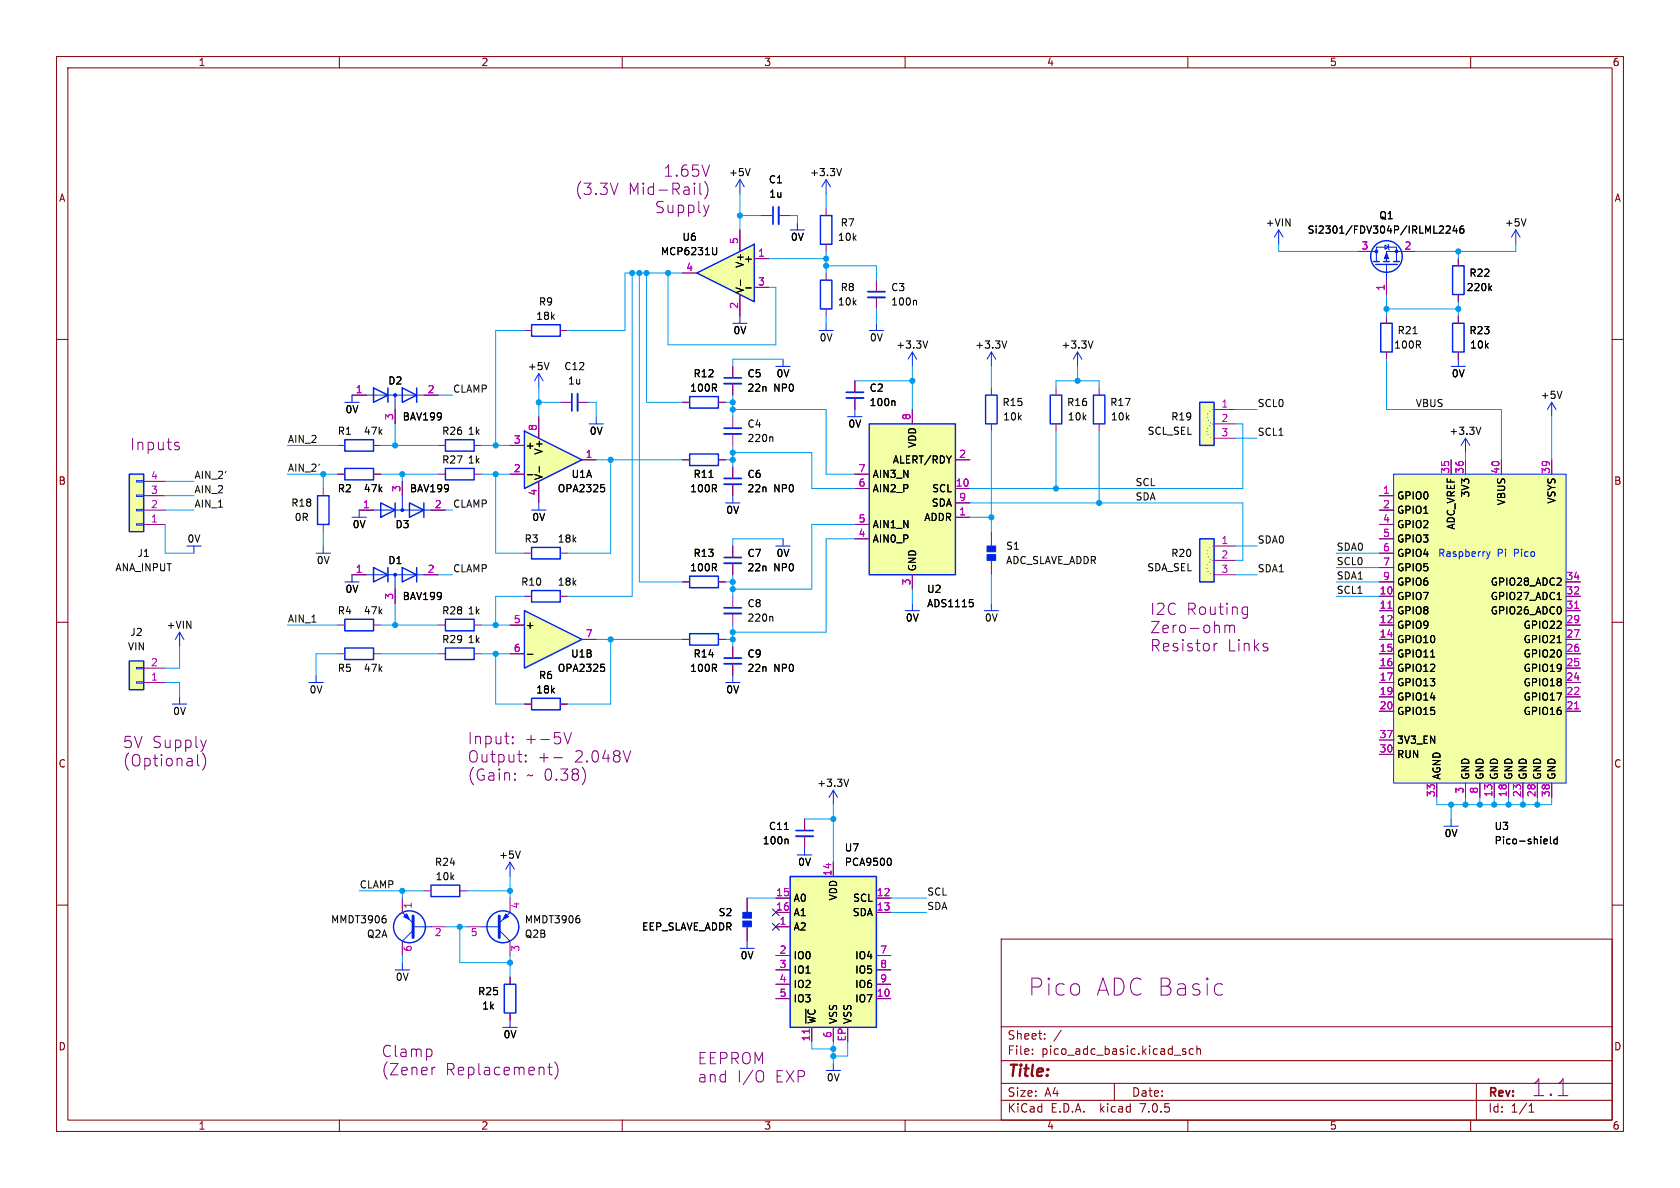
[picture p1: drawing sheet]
<svg xmlns="http://www.w3.org/2000/svg" width="297mm" height="210mm" viewBox="0 0 297 210" stroke-linecap="round" stroke-linejoin="round" font-family="sans-serif">
<g fill="none" stroke="#840000" stroke-width=".18">
<path d="M10 10h277v190h-277zM12 12h273v186h-273zM60 10v2M110 10v2M160 10v2M210 10v2M260 10v2M10 60h2M285 60h2M10 110h2M285 110h2M10 160h2"/>
<path d="M285 160h2M177 166h108v32h-108zM60 198v2M110 198v2M160 198v2M177 194.5h108M177 191.5h108M177 187.5h108M177 181.5h108M182.5 186.3v.1M182.5 185.5v.1M184.7 183.6v.1"/>
<path d="M184.7 182.8v.1M187.6 182.1l-1.3 2M197 191.5v3M209.6 185.5l-.4-.1-.2 .2 .1 .2 .5 .2v.3h-.6M210 198v2M211 185.5l-.5-.1-.3 .3v.4l.2 .2h.6M211.6 185.5l.2-.1 .4 .1v.9M211.6 184.9v1.5M260 198v2M261 191.5v6.5M270.3 196.6h.9M270.7 195.1v1.5"/>
</g>
<path d="M94 57.4h5.1v2h-5.1zM153.7 74.9h15.2v26.7h-15.2zM185.7 69.9h2v5h-2zM22.9 83.8h2.5v10.2h-2.5zM121.9 80.3h5.1v2h-5.1zM212.1 95.3h2.5v7.6h-2.5zM61 109.5h5v2h-5zM94 104.4h5.1v2h-5.1zM139.7 154.9h15.2v26.7h-15.2z" fill="none" stroke="#0023eb" stroke-width=".25"/>
<g fill="none" stroke="#840084" stroke-width=".18">
<path d="M92.7 58.4h1.3M99.1 58.4h1.2M99.1 71.1h2M102.1 71.1h2M161.3 72.4v2.5M186.7 68.6v1.3M186.7 74.9v1.3M25.4 92.7h3.8M25.4 90.2h3.8M25.4 87.6h3.8M25.4 85.1h3.8M120.6 81.3h1.3"/>
<path d="M127 81.3h1.3M129.5 96.5v2.1M129.5 99.6v2M151.1 92.7h2.6M151.1 95.3h2.6M151.1 86.4h2.6M151.1 83.8h2.6M168.9 81.3h2.5M168.9 91.4h2.5M168.9 86.4h2.5M168.9 88.9h2.5M214.6 96.5h3.8"/>
<path d="M214.6 99.1h3.8M243.8 92.7h2.6M243.8 90.2h2.6M243.8 87.6h2.6M243.8 95.3h2.6M243.8 97.8h2.6M256.5 81.3v2.5M259.1 81.3v2.5M265.4 81.3v2.5M274.3 81.3v2.5M59.7 110.5h1.3M66 110.5h1.3"/>
<path d="M92.7 105.4h1.3M99.1 105.4h1.2M129.5 105.4v2M129.5 108.5v2M161.3 101.6v2.5M214.6 101.6h3.8M243.8 105.4h2.6M243.8 110.5h2.6M243.8 108h2.6M243.8 113h2.6M243.8 115.6h2.6M243.8 118.1h2.6"/>
<path d="M243.8 102.9h2.6M243.8 100.3h2.6M276.9 105.4h2.5M276.9 110.5h2.5M276.9 108h2.5M276.9 113h2.5M276.9 115.6h2.5M276.9 118.1h2.5M276.9 102.9h2.5M243.8 120.7h2.6M243.8 123.2h2.6M243.8 125.7h2.6"/>
<path d="M243.8 133.4h2.6M243.8 130.8h2.6M254 138.4v2.6M259.1 138.4v2.6M261.6 138.4v2.6M264.2 138.4v2.6M266.7 138.4v2.6M269.2 138.4v2.6M271.8 138.4v2.6M274.3 138.4v2.6M276.9 120.7h2.5M276.9 123.2h2.5"/>
<path d="M276.9 125.7h2.5M132.1 158.8v2.5M137.2 158.8h2.5M147.3 152.4v2.5M154.9 158.8h2.6M132.1 163.8v2.6M137.2 163.8h2.5M137.2 176.5h2.5M137.2 161.3h2.5M137.2 168.9h2.5M137.2 171.5h2.5M137.2 174h2.5"/>
<path d="M154.9 176.5h2.6M154.9 161.3h2.6M154.9 168.9h2.6M154.9 171.5h2.6M154.9 174h2.6M143.5 181.6v2.6M147.3 181.6v2.6"/>
</g>
<g fill="none" stroke="#0023eb" stroke-width=".18">
<path d="M95.2 66v2.6M95.2 66l-.7 1.3M95.2 66l.8 1.3M104.1 74.9h2.6M105.4 73.7v1.2M161.3 62.2l-.8 1.3M161.3 62.2v2.6M161.3 62.2l.8 1.3M190.5 62.2l-.8 1.3M190.5 62.2v2.6M190.5 62.2l.8 1.3M24.1 85h1.3v.2h-1.3z"/>
<path d="M24.1 87.5h1.3v.3h-1.3zM24.1 90h1.3v.3h-1.3zM24.1 92.6h1.3v.2h-1.3zM34.3 96.5v1.3M94 90.2h2.5M95.2 88.9v1.3M137.2 96.5h2.5M138.4 95.3v1.2M246.4 83.8h30.5v54.6h-30.5zM262.8 97.5l.3 .9M263.1 98.4l-.3 .4M263.4 97.5l-.3 .9"/>
<path d="M55.9 119.4v1.3M174 108h2.5M175.3 106.7v1.3M54.6 120.7h2.5M141 151.1h2.5M142.2 149.9v1.2M130.8 167.6h2.5M132.1 166.4v1.2M146 189.2h2.6M147.3 188v1.2"/>
</g>
<g fill="#f3ffa5" stroke="#f3ffa5" stroke-width=".18">
<path d="M22.9 83.8h2.5v10.2h-2.5z"/>
<path d="M246.4 83.8h30.5v54.6h-30.5z"/>
<path d="M139.7 154.9h15.2v26.7h-15.2z"/>
<path d="M153.7 74.9h15.2v26.7h-15.2z"/>
<path d="M212.1 95.3h2.5v7.6h-2.5z"/>
</g>
<path d="M102.1 69.6v3M128 99.6h3.1M128 108.5h3.1" fill="none" stroke="#0023eb" stroke-width=".33"/>
<path d="M101.1 69.6v3M128 98.6h3.1M128 107.4h3.1" fill="none" stroke="#0023eb" stroke-width=".3"/>
<g fill="none" stroke="#000" stroke-width=".18">
<path d="M97.1 64.1l-.5 1.2M164 60.3l-.4 1.2M193.2 60.3l-.4 1.2M136.4 109l.2 .1v.7M171.4 106h.6M171.9 106.5l.2 .2-.2 .5M252.9 116.1h.7M275.3 113.6h.7M275.3 106h.7M157.4 151.8l.2 .4-.2 .7M273.1 148.3l.4 .1v.2l-.6 .1M273.5 149.1l-.4 .1"/>
<path d="M274.1 147.9v1.1l.2 .2M275.3 148.4l-.4-.1-.2 .3 .1 .5h.5M275.3 147.9v1.3"/>
</g>
<g fill="#0023eb" stroke="#0023eb" stroke-width=".18">
<path d="M131.3 162.8h1.5v1h-1.5z"/>
<path d="M131.3 161.3h1.5v1h-1.5z"/>
</g>
<path d="M245.4 107.5h.7M278.4 107.5h.7M278.4 125.3h.7M143.1 181.9v.7" fill="none" stroke="#c200c2" stroke-width=".18"/>
<path d="M214.6 99.1a1.27 1.27 0 0 1-1.2-1.3 1.27 1.27 0 0 1 1.2-1.3M214.6 101.6a1.27 1.27 0 0 1-1.2-1.3 1.27 1.27 0 0 1 1.2-1.2" fill="none" stroke="#0023eb" stroke-width=".18" stroke-dasharray="0 .6"/>
<path d="M92.7 76.2l10.2 5.1-10.2 5.1z" fill="#f3ffa5"/>
<g fill="none" stroke="#0023eb" stroke-width=".25">
<path d="M242.8 46.2h1M243.2 46.7h3.8M244.6 46.2h1M246.4 46.2h1M256.8 47h2v5.1h-2zM92.7 76.2l10.2 5.1-10.2 5.1zM174.2 69.9h2.1v5h-2.1zM193.3 69.9h2v5h-2zM212.1 71.1h2.5v7.6h-2.5zM61 114.6h5v2h-5zM78.7 109.5h5.1v2h-5.1zM78.7 114.6h5.1v2h-5.1z"/>
<path d="M121.9 112h5.1v2h-5.1zM94 123.4h5.1v2.1h-5.1z"/>
<circle cx="245.1" cy="45.3" r="2.79"/>
</g>
<g fill="none" stroke="#840084" stroke-width=".18">
<path d="M240 44.5h2.6M245.1 49.5v2.6M247.6 44.5h2.6M257.8 45.7v1.3M257.8 52.1v1.2M90.2 78.7h2.5M175.3 68.6v1.3M175.3 74.9v1.3M194.3 68.6v1.3M194.3 74.9v1.3M214.6 72.4h3.8M214.6 74.9h3.8"/>
<path d="M214.6 77.5h3.8M90.2 83.8h2.5M102.9 81.3h2.5M175.3 94v2.5M175.3 99.1v2.5M59.7 115.6h1.3M66 115.6h1.3M77.5 110.5h1.2M77.5 115.6h1.2M83.8 110.5h1.3M83.8 115.6h1.3M120.6 113h1.3"/>
<path d="M127 113h1.3M129.5 114.3v2M129.5 117.3v2.1M92.7 124.5h1.3M99.1 124.5h1.2M142.2 144.8v2M142.2 147.8v2.1"/>
</g>
<g fill="none" stroke="#000" stroke-width=".18">
<path d="M254.9 39.9l.3 .3-.1 .3-.7 .7h.8M257.2 39.9l-.3 .9h.8M258.7 39.9l-.4 .1a.86 .86 0 0 0 0 1.2l.4-.1 .1-.4-.2-.3h-.3l-.2 .3M269.8 38.7l-.4 1.2M255.7 40.1l.4-.2 .3 .4-.8 .9h.8M257.5 40.4v.8M263.3 50.9l.4 .5M263.7 50.5l-.5 .5M178 60.3l-.4 1.2M261.8 75.5l-.4 1.3M276.1 69.2l-.4 1.2M93.2 83.9h1"/>
<path d="M106.2 85.7h.6M106.6 86.2l.3 .2v.3l-.3 .2M150 137.7l-.4 1.3M139.1 148.3l.2 .2v.7"/>
</g>
<path d="M128 117.3h3.1M140.7 147.8h3.1" fill="none" stroke="#0023eb" stroke-width=".33"/>
<path d="M128 116.3h3.1M140.7 146.8h3.1" fill="none" stroke="#0023eb" stroke-width=".3"/>
<g fill="none" stroke="#0023eb" stroke-width=".18">
<path d="M242.6 44.5h.7M243.3 46.2v-2.5h3.6v2.5M244.9 43.3l.6 .4-.6 .4zM245.1 46.7v2.8M245.4 43.2l.1 .1v.8l.1 .1M247.6 44.5h-2.5v1.7M268 40.6l-.8 1.3M268 40.6v2.6M268 40.6l.7 1.3M175.3 62.2l-.8 1.3M175.3 62.2v2.6M175.3 62.2l.7 1.3"/>
<path d="M259.1 77.5l-.8 1.2M259.1 77.5v2.5M259.1 77.5l.7 1.2M274.3 71.1l-.7 1.3M274.3 71.1v2.6M274.3 71.1l.8 1.3M129.5 119.4v1.3M160 108h2.6M161.3 106.7v1.3M128.3 120.7h2.5M147.3 139.7l-.7 1.3M147.3 139.7v2.5"/>
<path d="M147.3 139.7l.8 1.3M255.3 146.1h2.5M256.5 144.8v1.3"/>
</g>
<g fill="#0023eb" stroke="#0023eb" stroke-width=".18">
<path d="M174.5 98h1.5v1.1h-1.5z"/>
<path d="M174.5 96.5h1.5v1h-1.5z"/>
<path d="M245.1 44.7l.4 1h-.8z"/>
<circle cx="246.9" cy="44.4" r=".25"/>
<circle cx="243.3" cy="44.4" r=".25"/>
</g>
<path d="M212.1 71.1h2.5v7.6h-2.5z" fill="#f3ffa5" stroke="#f3ffa5" stroke-width=".18"/>
<path d="M214.6 77.5a1.27 1.27 0 0 1-1.2-1.3 1.27 1.27 0 0 1 1.2-1.3M214.6 74.9a1.27 1.27 0 0 1-1.2-1.2 1.27 1.27 0 0 1 1.2-1.3" fill="none" stroke="#0023eb" stroke-width=".18" stroke-dasharray="0 .6"/>
<path d="M92.7 108l10.2 5-10.2 5.1z" fill="#f3ffa5"/>
<g fill="none" stroke="#0023eb" stroke-width=".25">
<path d="M145 38.1h2.1v5.1h-2.1zM145 49.5h2.1v5.1h-2.1zM244.1 57.2h2v5h-2zM256.8 57.2h2v5h-2zM56.1 87.6h2.1v5.1h-2.1zM66 100.3l2.6 1.3-2.6 1.3zM68.6 100.3v2.6M71.1 100.3l2.6 1.3-2.6 1.3zM73.7 100.3v2.6M92.7 108l10.2 5-10.2 5.1zM76.2 156.5h5.1v2h-5.1zM89.2 174h2v5.1h-2z"/>
<circle cx="72.4" cy="163.8" r="2.82"/>
<circle cx="88.9" cy="163.8" r="2.82"/>
</g>
<g fill="none" stroke="#840084" stroke-width=".18">
<path d="M146 36.8v1.3M146 43.2v1.3M146 48.3v1.2M146 54.6v1.3M154.9 49.5v2.1M154.9 52.6v2M245.1 55.9v1.3M257.8 55.9v1.3M129.5 64.8v2M129.5 67.8v2.1M151.1 67.3v2M151.1 70.4v2"/>
<path d="M245.1 62.2v1.3M257.8 62.2v1.3M57.1 86.4v1.2M57.1 92.7v1.3M129.5 82.6v2M129.5 85.6v2M62.2 101.6h2.6M69.8 104.1v2.6M74.9 101.6h2.6M90.2 110.5h2.5M90.2 115.6h2.5M102.9 113h2.5"/>
<path d="M71.1 158.8v2.5M74.9 157.5h1.3M81.3 157.5h1.2M90.2 158.8v2.5M71.1 166.4v2.5M76.2 163.8h2.5M82.5 163.8h2.6M90.2 166.4v2.5M90.2 172.7v1.3M90.2 179.1v1.2"/>
</g>
<path d="M148.8 29.8l-.5 1.3M161.8 53.1l.2 .2v.6M158 70.9l.2 .1v.7M93.2 115.7h1M106.2 117.4h.6M106.6 117.9l.3 .2v.3l-.3 .3M92 150.4l-.4 1.3M68.2 162.5v.5M102.5 162.5v.5" fill="none" stroke="#000" stroke-width=".18"/>
<g fill="none" stroke="#0023eb" stroke-width=".18">
<path d="M141 39.4v1.2M146 31.8l-.7 1.2M146 31.8v2.5M146 31.8l.8 1.2M129.5 57.2h2.6M130.8 55.9v1.3M139.7 40.6h2.5M144.8 58.4h2.5M146 57.2v1.2M153.7 58.4h2.5M154.9 57.2v1.2M226.1 40.6l-.8 1.3"/>
<path d="M226.1 40.6v2.6M226.1 40.6l.7 1.3M149.9 73.7h2.5M151.1 72.4v1.3M256.5 64.8h2.6M257.8 63.5v1.3M55.9 97.8h2.5M57.1 96.5v1.3M61 102.9h2.5M62.2 101.6v1.3M64.8 101.6h10.1M69.8 101.6v2.5"/>
<path d="M90.2 152.4v2.5M90.2 152.4l-.8 1.3M90.2 152.4l.7 1.3M69.8 171.5h2.6M71.1 161.3l1.9 1.9M71.1 170.2v1.3M73 163.8h3.2M73 164.5l-1.9 1.9M85.1 163.8h3.2M88.3 164.5l1.9 1.9M90.2 161.3l-1.9 1.9M88.9 181.6h2.5"/>
<path d="M90.2 180.3v1.3"/>
</g>
<path d="M73 161.9v3.8M88.3 161.9v3.8" fill="none" stroke="#0023eb" stroke-width=".51"/>
<g fill="#0023eb" stroke="#0023eb" stroke-width=".18">
<path d="M71.9 161.5l.5 1.1-1-.5z"/>
<path d="M89.4 161.5l.5 .6-1 .5z"/>
<circle cx="69.8" cy="101.6" r=".25"/>
</g>
<path d="M153.4 52.6h3.1M128 67.8h3.1M149.6 70.4h3.1M128 85.6h3.1" fill="none" stroke="#0023eb" stroke-width=".33"/>
<path d="M153.4 51.6h3.1M128 66.8h3.1M149.6 69.3h3.1M128 84.6h3.1" fill="none" stroke="#0023eb" stroke-width=".3"/>
<path d="M123.2 48.3l10.1-5.1v10.1z" fill="#f3ffa5"/>
<g fill="none" stroke="#0023eb" stroke-width=".25">
<path d="M123.2 48.3l10.1-5.1v10.1zM61 77.7h5v2.1h-5zM66 68.6l2.6 1.3-2.6 1.2zM68.6 68.6v2.5M71.1 68.6l2.6 1.3-2.6 1.2zM73.7 68.6v2.5M78.7 77.7h5.1v2.1h-5.1zM121.9 70.1h5.1v2h-5.1zM61 82.8h5v2h-5zM67.3 88.9l2.5 1.3-2.5 1.2zM69.8 88.9v2.5M72.4 88.9l2.5 1.3-2.5 1.2z"/>
<path d="M74.9 88.9v2.5M78.7 82.8h5.1v2h-5.1zM94 96.8h5.1v2h-5.1zM22.9 116.8h2.5v5.1h-2.5zM121.9 101.9h5.1v2h-5.1z"/>
</g>
<g fill="none" stroke="#840084" stroke-width=".18">
<path d="M123.7 32.4v1.7l.3 .3M124.7 32.2a2.35 2.35 0 0 1 0 2.8M125.3 36.3l-.4 1.3M134.6 38.1h2.1M137.7 38.1h2M120.6 48.3h2.6M130.8 40.6v3.9M130.8 52.1v3.8M133.3 45.7h2.6M133.3 50.8h2.6M240 44.5h2.6M245.1 49.5v2.6"/>
<path d="M247.6 44.5h2.6M257.8 45.7v1.3M257.8 52.1v1.2M257.8 55.9v1.3M31.2 78.8l.4 .1 .1 .3-.3 .3h-.3M31.2 78.2l.4 .1M59.7 78.7h1.3M62.2 69.9h2.6M66 78.7h1.3M69.8 72.4v2.5M74.9 69.9h2.6M77.5 78.7h1.2"/>
<path d="M83.8 78.7h1.3M90.2 78.7h2.5M95.2 73.7v3.8M120.6 71.1h1.3M127 71.1h1.3M129.5 64.8v2M129.5 67.8v2.1M129.5 73.7v2M129.5 76.7v2M151.1 67.3v2M151.1 70.4v2M161.3 72.4v2.5"/>
<path d="M257.8 62.2v1.3M59.7 83.8h1.3M63.5 90.2h2.5M66 83.8h1.3M71.1 85.1v2.5M76.2 90.2h2.5M77.5 83.8h1.2M83.8 83.8h1.3M90.2 83.8h2.5M92.7 97.8h1.3M95.2 85.1v3.8M99.1 97.8h1.2"/>
<path d="M102.9 81.3h2.5M120.6 81.3h1.3M127 81.3h1.3M129.5 82.6v2M129.5 85.6v2M129.5 96.5v2.1M129.5 99.6v2M151.1 83.8h2.6M151.1 86.4h2.6M151.1 95.3h2.6M151.1 92.7h2.6M168.9 81.3h2.5"/>
<path d="M168.9 91.4h2.5M168.9 86.4h2.5M168.9 88.9h2.5M243.8 90.2h2.6M243.8 97.8h2.6M243.8 95.3h2.6M243.8 92.7h2.6M243.8 87.6h2.6M256.5 81.3v2.5M259.1 81.3v2.5M265.4 81.3v2.5M274.3 81.3v2.5"/>
<path d="M25.4 118.1h3.8M62.2 101.6h2.6M69.8 104.1v2.6M74.9 101.6h2.6M90.2 110.5h2.5M90.2 115.6h2.5M102.9 113h2.5M120.6 102.9h1.3M120.6 113h1.3M127 102.9h1.3M127 113h1.3M129.5 114.3v2"/>
<path d="M129.5 117.3v2.1M161.3 101.6v2.5M214.6 113.7v1.4M215.2 113.7a.51 .51 0 0 0-.6 .4M216.5 110.5v1.3M216.5 110.7a.5 .5 0 0 1 .9 .1M217.4 110.8l.3-.3 .5 .1 .1 1.2M217.4 110.8v1M220 107.3l.5 .1M220.5 107.3v1.6a.54 .54 0 0 1-.6 .4M220.5 108.5l-.5 .1M243.8 102.9h2.6"/>
<path d="M243.8 118.1h2.6M243.8 110.5h2.6M243.8 113h2.6M243.8 115.6h2.6M243.8 105.4h2.6M243.8 108h2.6M243.8 100.3h2.6M276.9 102.9h2.5M276.9 118.1h2.5M276.9 110.5h2.5M276.9 113h2.5M276.9 115.6h2.5"/>
<path d="M276.9 105.4h2.5M276.9 108h2.5M25.4 120.7h3.8M34.9 133.4v1.7l.3 .3M36.2 133.7a2.34 2.34 0 0 1-.4 2.4M36.5 130.8l-.5 1.4M90.7 131.3v.1v.1M90.7 131.3l-.1 .1 .1 .1M90.7 130.2v.2M90.7 131.3v.2M90.7 130.2v.1v.1M90.7 130.2l-.1 .1 .1 .1"/>
<path d="M91 137.7l.1 .1-.1 .1M91 137.7l-.1 .1 .1 .1M91 136.7v.2M91 137.7v.2M91 136.7l.1 .1-.1 .1M91 136.7l-.1 .1 .1 .1M92.7 124.5h1.3M92.9 134.5l.1 .1-.1 .1M92.9 134.5l-.1 .1 .1 .1M92.9 133.5v.2M92.9 134.5v.2M92.9 133.5l.1 .1-.1 .1"/>
<path d="M92.9 133.5l-.1 .1 .1 .1M97.9 133.9h1.5M99.1 124.5h1.2M99.7 129.5l.7 2 .6-2M103 135.7a2.32 2.32 0 0 1-.1 3M111.5 132.7l-.7 2M243.8 120.7h2.6M243.8 123.2h2.6M243.8 125.7h2.6M243.8 133.4h2.6M243.8 130.8h2.6M254 138.4v2.6"/>
<path d="M259.1 138.4v2.6M261.6 138.4v2.6M264.2 138.4v2.6M266.7 138.4v2.6M269.2 138.4v2.6M271.8 138.4v2.6M274.3 138.4v2.6M276.9 120.7h2.5M276.9 123.2h2.5M276.9 125.7h2.5M132.1 158.8v2.5M137.2 158.8h2.5"/>
<path d="M142.2 144.8v2M142.2 147.8v2.1M147.3 152.4v2.5M154.9 158.8h2.6M90.2 172.7v1.3M90.2 179.1v1.2M132.1 163.8v2.6M137.2 163.8h2.5M137.2 176.5h2.5M137.2 161.3h2.5M137.2 168.9h2.5M137.2 171.5h2.5"/>
<path d="M137.2 174h2.5M154.9 176.5h2.6M154.9 161.3h2.6M154.9 168.9h2.6M154.9 171.5h2.6M154.9 174h2.6M215.3 173.9h.6l.2 .1M216.1 175.8l-.2 .1h-.6M76.2 185.5l.2 .3v.6l-.2 .3M76.9 188.7l-.4 .2M96.8 188.7h.8M97.1 188v1.7l.1 .2 .4 .1"/>
<path d="M98.1 187.7a2.29 2.29 0 0 1 0 3.1M134.5 189.3l.2 .1a1.28 1.28 0 0 1-.2 1.9M143.5 181.6v2.6M147.3 181.6v2.6M275.5 193.7h1.7"/>
</g>
<g fill="none" stroke="#000" stroke-width=".18">
<path d="M132.6 29.8l-.4 1.3M254.9 39.9l.3 .3-.1 .3-.7 .7h.8M257.2 39.9l-.3 .9h.8M258.7 39.9l-.4 .1a.86 .86 0 0 0 0 1.2l.4-.1 .1-.4-.2-.3h-.3l-.2 .3M126.7 43.8v1l-.1 .2h-.4M130.9 49.5v1M131.9 50.9h.9M255.7 40.1l.4-.2 .3 .4-.8 .9h.8M257.5 40.4v.8M263.3 50.9l.4 .5M263.7 50.5l-.5 .5M136.4 77.2l.2 .2v.7"/>
<path d="M158 70.9l.2 .1v.7M93.2 83.9h1M95.3 82.5v1M106.2 85.7h.6M106.6 86.2l.3 .2v.3l-.3 .2M93.2 115.7h1M106.2 117.4h.6M106.6 117.9l.3 .2v.3l-.3 .3M171.4 106h.6M171.9 106.5l.2 .2-.2 .5M252.9 116.1h.7M275.3 106h.7"/>
<path d="M275.3 113.6h.7M139.1 148.3l.2 .2v.7M157.4 151.8l.2 .4-.2 .7M273.1 148.3l.4 .1v.2l-.6 .1M273.5 149.1l-.4 .1M274.1 147.9v1.1l.2 .2M275.3 148.4l-.4-.1-.2 .3 .1 .5h.5M275.3 147.9v1.3"/>
</g>
<g fill="none" stroke="#0023eb" stroke-width=".18">
<path d="M130.8 31.8l-.8 1.2M130.8 31.8v2.5M130.8 31.8l.8 1.2M61 71.1h2.5M62.2 69.9v1.2M64.8 69.9h10.1M69.8 69.9v2.5M137.2 64.8h2.5M138.4 63.5v1.3M62.2 91.4h2.6M63.5 90.2v1.2M66 90.2h10.2"/>
<path d="M71.1 87.6v2.6M128.3 88.9h2.5M129.5 87.6v1.3M24.1 118h1.3v.2h-1.3zM31.7 111.8l-.7 1.2M31.7 111.8v2.5M31.7 111.8l.8 1.2M24.1 120.5h1.3v.3h-1.3zM30.5 124.5h2.5M31.7 123.2v1.3"/>
</g>
<g fill="#0023eb" stroke="#0023eb" stroke-width=".18">
<circle cx="71.1" cy="90.2" r=".25"/>
<circle cx="69.8" cy="69.8" r=".25"/>
</g>
<path d="M137.7 36.6v3M128 76.7h3.1" fill="none" stroke="#0023eb" stroke-width=".33"/>
<path d="M136.7 36.6v3M128 75.7h3.1" fill="none" stroke="#0023eb" stroke-width=".3"/>
<path d="M22.9 116.8h2.5v5.1h-2.5z" fill="#f3ffa5" stroke="#f3ffa5" stroke-width=".18"/>
<g fill="none" stroke="#0198eb" stroke-width=".18">
<path d="M130.8 34.3v6.3M130.8 38.1h3.8M139.7 38.1h1.3v1.3M146 34.3v2.5M92.7 58.4h-5.1v20.3M111.8 48.3v57.1h-11.5M113 48.3v54.6h7.6M114.3 48.3v22.8h6.3M118.1 48.3v12.7h19.1v-10.2h-1.3M120.6 48.3h-10.1v10.1h-10.2M135.9 45.7h10.1M146 44.5v3.8"/>
<path d="M146 55.9v1.3M146 47h8.9v2.5M154.9 54.6v2.6M226.1 43.2v1.3h13.9M245.1 54.6h12.7M245.1 52.1v3.8M257.8 44.5v1.2M257.8 53.3v2.6M268 43.2v1.3h-17.8M50.8 78.7h8.9M67.3 78.7h10.2M69.8 74.9v3.8"/>
<path d="M77.5 69.9h2.5M85.1 78.7h5.1M95.2 71.1h3.9M95.2 68.6v5.1M104.1 71.1h1.3v2.6M128.3 71.1h1.2M129.5 72.4h16.5v11.4h5.1M129.5 69.9v3.8M129.5 78.7v3.9M138.4 63.5h-8.9v1.3M151.1 67.3h10.2M161.3 64.8v7.6"/>
<path d="M175.3 64.8v3.8M175.3 76.2v17.8M186.7 68.6v-1.3h7.6v1.3M186.7 76.2v10.2M190.5 64.8v2.5M194.3 76.2v12.7M218.4 72.4h3.8M218.4 77.5h3.8M218.4 74.9h1.3v11.5h-48.3M245.1 63.5v8.9h20.3v8.9M274.3 73.7v7.6M29.2 90.2h5.1"/>
<path d="M29.2 92.7v5.1h5.1M29.2 85.1h5.1M29.2 87.6h5.1M50.8 83.8h8.9M57.1 83.8v2.6M57.1 94v2.5M67.3 83.8h10.2M71.1 83.8v1.3M78.7 90.2h1.3M85.1 83.8h5.1M87.6 83.8v14h5.1M105.4 81.3h15.2"/>
<path d="M107.9 81.3v16.5h-7.6M128.3 81.3h1.2M129.5 80h14v6.4h7.6M138.4 95.3h-8.9v1.2M151.1 92.7h-7.6v11.4h-14M151.1 95.3h-5.1v16.5h-16.5M171.4 88.9h48.3v10.2h-1.3M171.4 91.4h3.9M218.4 96.5h3.8M236.2 97.8h7.6M259.1 80v1.3M31.7 114.3v3.8h-2.5"/>
<path d="M50.8 110.5h8.9M59.7 115.6h-3.8v3.8M67.3 115.6h10.2M67.3 110.5h10.2M69.8 106.7v3.8M77.5 101.6h2.5M85.1 115.6h5.1M85.1 110.5h5.1M87.6 115.6v8.9h5.1M92.7 105.4h-5.1v5.1M105.4 113h15.2M107.9 113v11.5h-7.6"/>
<path d="M128.3 102.9h1.2M128.3 113h1.2M129.5 101.6v3.8M129.5 110.5v3.8M161.3 104.1v2.6M175.3 101.6v5.1M218.4 101.6h3.8M236.2 105.4h7.6M236.2 102.9h7.6M236.2 100.3h7.6M29.2 120.7h2.5v2.5M63.5 157.5h11.4"/>
<path d="M71.1 157.5v1.3M82.5 157.5h7.7M90.2 154.9v3.9M132.1 158.8h5.1M142.2 144.8h5.1M147.3 142.2v10.2M157.5 158.8h6.3M254 141v1.2h20.3v-1.2M256.5 142.2v2.6M259.1 141v1.2M261.6 141v1.2M264.2 141v1.2"/>
<path d="M266.7 141v1.2M269.2 141v1.2M271.8 141v1.2M71.1 168.9v1.3M78.7 163.8h3.8M81.3 163.8v6.4h8.9M90.2 168.9v3.8M157.5 161.3h6.3M143.5 184.2v1.2h3.8M147.3 184.2v3.8M149.9 184.2v2.5h-2.6"/>
</g>
<path d="M136.6 163.2l1.2 1.2M136.6 160.7l1.2 1.2M137.8 163.2l-1.2 1.2M137.8 160.7l-1.2 1.2" fill="none" stroke="#000084" stroke-width=".18"/>
<path d="M245.4 107.5h.7M278.4 107.5h.7M278.4 125.3h.7M143.1 181.9v.7" fill="none" stroke="#c200c2" stroke-width=".18"/>
<g fill="#0198eb" stroke="#0198eb" stroke-width=".18">
<circle cx="114.3" cy="48.3" r=".46"/>
<circle cx="113" cy="48.3" r=".46"/>
<circle cx="130.8" cy="38.1" r=".46"/>
<circle cx="118.1" cy="48.3" r=".46"/>
<circle cx="111.8" cy="48.3" r=".46"/>
<circle cx="107.9" cy="81.3" r=".46"/>
<circle cx="95.2" cy="71.1" r=".46"/>
<circle cx="87.6" cy="78.7" r=".46"/>
<circle cx="87.6" cy="83.8" r=".46"/>
<circle cx="69.8" cy="110.5" r=".46"/>
<circle cx="87.6" cy="110.5" r=".46"/>
<circle cx="87.6" cy="115.6" r=".46"/>
<circle cx="107.9" cy="113" r=".46"/>
<circle cx="71.1" cy="157.5" r=".46"/>
<circle cx="57.1" cy="83.8" r=".46"/>
<circle cx="71.1" cy="83.8" r=".46"/>
<circle cx="69.8" cy="78.7" r=".46"/>
<circle cx="90.2" cy="170.2" r=".46"/>
<circle cx="147.3" cy="185.4" r=".46"/>
<circle cx="147.3" cy="186.7" r=".46"/>
<circle cx="147.3" cy="144.8" r=".46"/>
<circle cx="129.5" cy="113" r=".46"/>
<circle cx="81.3" cy="163.8" r=".46"/>
<circle cx="90.2" cy="157.5" r=".46"/>
<circle cx="129.5" cy="71.1" r=".46"/>
<circle cx="129.5" cy="80" r=".46"/>
<circle cx="129.5" cy="72.4" r=".46"/>
<circle cx="146" cy="47" r=".46"/>
<circle cx="146" cy="45.7" r=".46"/>
<circle cx="245.1" cy="54.6" r=".46"/>
<circle cx="257.8" cy="54.6" r=".46"/>
<circle cx="257.8" cy="44.5" r=".46"/>
<circle cx="194.3" cy="88.9" r=".46"/>
<circle cx="161.3" cy="67.3" r=".46"/>
<circle cx="175.3" cy="91.4" r=".46"/>
<circle cx="186.7" cy="86.4" r=".46"/>
<circle cx="190.5" cy="67.3" r=".46"/>
<circle cx="129.5" cy="111.8" r=".46"/>
<circle cx="129.5" cy="104.1" r=".46"/>
<circle cx="129.5" cy="102.9" r=".46"/>
<circle cx="129.5" cy="81.3" r=".46"/>
<circle cx="266.7" cy="142.2" r=".46"/>
<circle cx="264.2" cy="142.2" r=".46"/>
<circle cx="259.1" cy="142.2" r=".46"/>
<circle cx="261.6" cy="142.2" r=".46"/>
<circle cx="271.8" cy="142.2" r=".46"/>
<circle cx="269.2" cy="142.2" r=".46"/>
<circle cx="256.5" cy="142.2" r=".46"/>
</g>
<g font-size="4.2" fill="#840084">
<text x="181.6" y="176.3">Pico</text>
<text x="193.4" y="176.3">ADC Basic</text>
<text x="270.5" y="194.1">1.1</text>
</g>
<g font-size="2.8" fill="#840084">
<text x="101.7" y="34.6">(3.3V</text>
<text x="111.1" y="34.6">Mid-Rail)</text>
<text x="117.4" y="31.4">1.65V</text>
<text x="115.8" y="37.9">Supply</text>
<text x="22.9" y="79.8">Inputs</text>
<text x="203.2" y="108.9">I2C</text>
<text x="203.2" y="112.1">Zero-ohm</text>
<text x="209.6" y="108.9">Routing</text>
<text x="203.2" y="115.3">Resistor</text>
<text x="216.8" y="115.3">Links</text>
<text x="82.5" y="131.7">Input:</text>
<text x="92.5" y="131.7">+-5V</text>
<text x="21.6" y="132.4">5V Supply</text>
<text x="21.6" y="135.6">(Optional)</text>
<text x="82.5" y="135">Output:</text>
<text x="94.8" y="135">+-</text>
<text x="101.3" y="135">2.048V</text>
<text x="82.5" y="138.2">(Gain:</text>
<text x="92.9" y="138.2">~ 0.38)</text>
<text x="67.3" y="187">Clamp</text>
<text x="67.3" y="190.2">(Zener</text>
<text x="78.5" y="190.2">Replacement)</text>
<text x="123.2" y="188.3">EEPROM</text>
<text x="123.2" y="191.5">and</text>
<text x="130.1" y="191.5">I/O</text>
<text x="136.8" y="191.5">EXP</text>
</g>
<text font-size="2.8" fill="#840000" x="178" y="190.8">Title:</text>
<g font-size="2.1" fill="#840000">
<text x="178" y="183.9">Sheet:</text>
<text x="178" y="186.6">File:</text>
<text x="184" y="186.6">pico_adc_basic.kicad_sch</text>
<text x="178" y="196.8">KiCad</text>
<text x="178" y="194">Size:</text>
<text x="184.6" y="194">A4</text>
<text x="185.7" y="196.8">E.D.A.</text>
<text x="194.4" y="196.8">kicad</text>
<text x="200" y="194">Date:</text>
<text x="201.5" y="196.8">7.0.5</text>
<text x="263" y="194.2">Rev:</text>
<text x="263" y="196.8">Id:</text>
<text x="267" y="196.8">1/1</text>
</g>
<g font-size="1.8" fill="#840000">
<text x="35" y="11.8">1</text>
<text x="85" y="11.8">2</text>
<text x="135" y="11.8">3</text>
<text x="185" y="11.8">4</text>
<text x="235" y="11.8">5</text>
<text x="285" y="11.8">6</text>
<text x="10.4" y="35.8">A</text>
<text x="285.4" y="35.8">A</text>
<text x="10.3" y="85.8">B</text>
<text x="285.3" y="85.8">B</text>
<text x="10.3" y="135.8">C</text>
<text x="285.3" y="135.8">C</text>
<text x="10.3" y="185.8">D</text>
<text x="285.3" y="185.8">D</text>
<text x="35" y="199.8">1</text>
<text x="85" y="199.8">2</text>
<text x="135" y="199.8">3</text>
<text x="185" y="199.8">4</text>
<text x="235" y="199.8">5</text>
<text x="285" y="199.8">6</text>
</g>
<g font-size="1.8">
<text x="128.8" y="31.3">+5V</text>
<text x="135.9" y="32.6">C1</text>
<text x="135.9" y="35.1">1u</text>
<text x="143.1" y="31.3">+3.3V</text>
<text x="148.6" y="40.2">R7</text>
<text x="223.7" y="40.2">+VIN</text>
<text x="231.1" y="41.5">Si2301/FDV304P/IRLML2246</text>
<text x="243.8" y="38.9">Q1</text>
<text x="266" y="40.2">+5V</text>
<text x="116.8" y="45.3">MCP6231U</text>
<text x="120.6" y="42.7">U6</text>
<text x="131.5" y="46.5">+</text>
<text x="131.6" y="47.4" transform="rotate(-90 131.6 47.4)">V+</text>
<text x="139.8" y="42.7">0V</text>
<text x="148.1" y="42.7">10k</text>
<text x="131.6" y="51.9" transform="rotate(-90 131.6 51.9)">V-</text>
<text x="148.6" y="51.6">R8</text>
<text x="157.5" y="51.6">C3</text>
<text x="259.2" y="51.6">220k</text>
<text x="259.7" y="49.1">R22</text>
<text x="94.7" y="56.7">18k</text>
<text x="95.2" y="54.2">R9</text>
<text x="129.6" y="59.2">0V</text>
<text x="148.1" y="54.2">10k</text>
<text x="157.5" y="54.2">100n</text>
<text x="247" y="59.2">R21</text>
<text x="259.7" y="59.2">R23</text>
<text x="93.3" y="65.6">+5V</text>
<text x="99.7" y="65.6">C12</text>
<text x="144.8" y="60.5">0V</text>
<text x="153.7" y="60.5">0V</text>
<text x="158.4" y="61.8">+3.3V</text>
<text x="172.4" y="61.8">+3.3V</text>
<text x="187.6" y="61.8">+3.3V</text>
<text x="246.4" y="61.8">100R</text>
<text x="259.8" y="61.8">10k</text>
<text x="68.6" y="68.1">D2</text>
<text x="100.4" y="68.1">1u</text>
<text x="121.9" y="69.4">100R</text>
<text x="122.6" y="66.9">R12</text>
<text x="132.1" y="66.9">C5</text>
<text x="132.1" y="69.4">22n</text>
<text x="136.8" y="69.4">NP0</text>
<text x="137.2" y="66.9">0V</text>
<text x="153.7" y="69.4">C2</text>
<text x="153.7" y="72">100n</text>
<text x="177.2" y="71.9">R15</text>
<text x="188.6" y="71.9">R16</text>
<text x="196.2" y="71.9">R17</text>
<text x="256.6" y="66.9">0V</text>
<text x="272.3" y="70.7">+5V</text>
<text x="59.7" y="77">R1</text>
<text x="61" y="73.2">0V</text>
<text x="64.3" y="77">47k</text>
<text x="71.1" y="74.5">BAV199</text>
<text x="78.1" y="77">R26</text>
<text x="82.6" y="77">1k</text>
<text x="104.2" y="77">0V</text>
<text x="132.1" y="75.8">C4</text>
<text x="149.9" y="75.8">0V</text>
<text x="177.3" y="74.5">10k</text>
<text x="188.7" y="74.5">10k</text>
<text x="196.3" y="74.5">10k</text>
<text x="202.8" y="77">SCL_SEL</text>
<text x="207" y="74.5">R19</text>
<text x="256.2" y="77">+3.3V</text>
<text x="78.1" y="82.1">R27</text>
<text x="82.6" y="82.1">1k</text>
<text x="92.8" y="79.6">+</text>
<text x="96.1" y="80.4" transform="rotate(-90 96.1 80.4)">V+</text>
<text x="132.1" y="78.3">220n</text>
<text x="157.8" y="82.1">ALERT/RDY</text>
<text x="162.1" y="79.2" transform="rotate(-90 162.1 79.2)">VDD</text>
<text x="51.4" y="89.7">R18</text>
<text x="59.7" y="87.2">R2</text>
<text x="64.3" y="87.2">47k</text>
<text x="72.4" y="87.2">BAV199</text>
<text x="96.1" y="85" transform="rotate(-90 96.1 85)">V-</text>
<text x="98.5" y="87.2">OPA2325</text>
<text x="101" y="84.6">U1A</text>
<text x="121.9" y="87.2">100R</text>
<text x="122.6" y="84.6">R11</text>
<text x="132.1" y="84.7">C6</text>
<text x="132.1" y="87.2">22n</text>
<text x="136.8" y="87.2">NP0</text>
<text x="154.2" y="87.2">AIN2_P</text>
<text x="154.2" y="84.6">AIN3_N</text>
<text x="164.7" y="89.7">SDA</text>
<text x="164.8" y="87.2">SCL</text>
<text x="246.9" y="88.5">GPIO0</text>
<text x="259.9" y="88" transform="rotate(-90 259.9 88)">3V3</text>
<text x="266.3" y="89.4" transform="rotate(-90 266.3 89.4)">VBUS</text>
<text x="275.1" y="89.1" transform="rotate(-90 275.1 89.1)">VSYS</text>
<text x="52" y="92.3">0R</text>
<text x="62.3" y="93.5">0V</text>
<text x="69.9" y="93.5">D3</text>
<text x="94" y="92.3">0V</text>
<text x="128.3" y="91">0V</text>
<text x="154.2" y="93.5">AIN1_N</text>
<text x="163.4" y="92.3">ADDR</text>
<text x="246.9" y="91">GPIO1</text>
<text x="246.9" y="93.5">GPIO2</text>
<text x="257.4" y="93.6" transform="rotate(-90 257.4 93.6)">ADC_VREF</text>
<text x="20.3" y="101.2">ANA_INPUT</text>
<text x="24.2" y="98.6">J1</text>
<text x="33.1" y="96.1">0V</text>
<text x="55.9" y="99.9">0V</text>
<text x="68.6" y="99.9">D1</text>
<text x="92.7" y="96.1">R3</text>
<text x="98.5" y="96.1">18k</text>
<text x="121.9" y="101.2">100R</text>
<text x="122.6" y="98.6">R13</text>
<text x="132.1" y="98.6">C7</text>
<text x="132.1" y="101.2">22n</text>
<text x="136.8" y="101.2">NP0</text>
<text x="137.2" y="98.6">0V</text>
<text x="154.2" y="96.1">AIN0_P</text>
<text x="162.1" y="101.1" transform="rotate(-90 162.1 101.1)">GND</text>
<text x="177.8" y="97.3">S1</text>
<text x="177.8" y="99.9">ADC_SLAVE_ADDR</text>
<text x="202.8" y="101.2">SDA_SEL</text>
<text x="207" y="98.6">R20</text>
<text x="246.9" y="96.1">GPIO3</text>
<text x="246.9" y="98.6">GPIO4</text>
<text x="246.9" y="101.2">GPIO5</text>
<text x="61" y="105">0V</text>
<text x="71.1" y="106.2">BAV199</text>
<text x="92.1" y="103.7">R10</text>
<text x="98.5" y="103.7">18k</text>
<text x="132.1" y="107.5">C8</text>
<text x="163.8" y="105">U2</text>
<text x="163.8" y="107.5">ADS1115</text>
<text x="246.9" y="106.2">GPIO7</text>
<text x="246.9" y="103.7">GPIO6</text>
<text x="263.5" y="106.2">GPIO27_ADC1</text>
<text x="263.5" y="103.7">GPIO28_ADC2</text>
<text x="23" y="112.6">J2</text>
<text x="29.4" y="111.3">+VIN</text>
<text x="59.7" y="108.8">R4</text>
<text x="64.3" y="108.8">47k</text>
<text x="78.1" y="108.8">R28</text>
<text x="78.1" y="113.9">R29</text>
<text x="82.6" y="108.8">1k</text>
<text x="82.6" y="113.9">1k</text>
<text x="92.8" y="111.3">+</text>
<text x="132.1" y="110.1">220n</text>
<text x="160.1" y="110">0V</text>
<text x="174" y="110">0V</text>
<text x="246.9" y="108.8">GPIO8</text>
<text x="246.9" y="111.3">GPIO9</text>
<text x="246.9" y="113.9">GPIO10</text>
<text x="263.5" y="108.8">GPIO26_ADC0</text>
<text x="269.3" y="113.9">GPIO21</text>
<text x="269.3" y="111.3">GPIO22</text>
<text x="22.6" y="115.1">VIN</text>
<text x="59.7" y="118.9">R5</text>
<text x="64.3" y="118.9">47k</text>
<text x="98.5" y="118.9">OPA2325</text>
<text x="100.9" y="116.4">U1B</text>
<text x="121.9" y="118.9">100R</text>
<text x="122.6" y="116.4">R14</text>
<text x="132.1" y="116.4">C9</text>
<text x="132.1" y="118.9">22n</text>
<text x="136.8" y="118.9">NP0</text>
<text x="246.9" y="116.4">GPIO11</text>
<text x="246.9" y="118.9">GPIO12</text>
<text x="269.3" y="118.9">GPIO19</text>
<text x="269.3" y="116.4">GPIO20</text>
<text x="54.7" y="122.7">0V</text>
<text x="94.7" y="122.7">18k</text>
<text x="95.2" y="120.2">R6</text>
<text x="128.3" y="122.7">0V</text>
<text x="246.9" y="121.5">GPIO13</text>
<text x="246.9" y="124">GPIO14</text>
<text x="269.3" y="124">GPIO17</text>
<text x="269.3" y="121.5">GPIO18</text>
<text x="30.5" y="126.6">0V</text>
<text x="246.9" y="126.6">GPIO15</text>
<text x="246.9" y="131.6">3V3_EN</text>
<text x="269.3" y="126.6">GPIO16</text>
<text x="246.9" y="134.2">RUN</text>
<text x="254.8" y="137.9" transform="rotate(-90 254.8 137.9)">AGND</text>
<text x="259.9" y="137.9" transform="rotate(-90 259.9 137.9)">GND</text>
<text x="262.4" y="137.9" transform="rotate(-90 262.4 137.9)">GND</text>
<text x="265" y="137.9" transform="rotate(-90 265 137.9)">GND</text>
<text x="267.5" y="137.9" transform="rotate(-90 267.5 137.9)">GND</text>
<text x="270.1" y="137.9" transform="rotate(-90 270.1 137.9)">GND</text>
<text x="272.6" y="137.9" transform="rotate(-90 272.6 137.9)">GND</text>
<text x="275.1" y="137.9" transform="rotate(-90 275.1 137.9)">GND</text>
<text x="144.4" y="139.3">+3.3V</text>
<text x="134.8" y="149.4">100n</text>
<text x="135.9" y="146.9">C11</text>
<text x="255.3" y="148.1">0V</text>
<text x="264.2" y="146.9">U3</text>
<text x="264.2" y="149.4">Pico-shield</text>
<text x="76.8" y="153.2">R24</text>
<text x="77" y="155.8">10k</text>
<text x="88.2" y="152">+5V</text>
<text x="141" y="153.2">0V</text>
<text x="149.3" y="150.7">U7</text>
<text x="149.3" y="153.2">PCA9500</text>
<text x="140.2" y="159.6">A0</text>
<text x="148.1" y="159.2" transform="rotate(-90 148.1 159.2)">VDD</text>
<text x="150.8" y="159.6">SCL</text>
<text x="58.5" y="163.4">MMDT3906</text>
<text x="64.8" y="165.9">Q2A</text>
<text x="92.7" y="165.9">Q2B</text>
<text x="92.7" y="163.4">MMDT3906</text>
<text x="113.4" y="164.7">EEP_SLAVE_ADDR</text>
<text x="127" y="162.1">S2</text>
<text x="140.2" y="164.7">A2</text>
<text x="140.2" y="162.1">A1</text>
<text x="150.7" y="162.1">SDA</text>
<text x="69.9" y="173.5">0V</text>
<text x="130.9" y="169.7">0V</text>
<text x="140.2" y="169.7">IO0</text>
<text x="140.2" y="172.3">IO1</text>
<text x="151.2" y="169.7">IO4</text>
<text x="151.2" y="172.3">IO5</text>
<text x="84.5" y="176.1">R25</text>
<text x="85.2" y="178.6">1k</text>
<text x="140.2" y="174.8">IO2</text>
<text x="140.2" y="177.4">IO3</text>
<text x="151.2" y="177.4">IO7</text>
<text x="151.2" y="174.8">IO6</text>
<text x="89" y="183.7">0V</text>
<text x="144.3" y="181.1" transform="rotate(-90 144.3 181.1)">~{WC}</text>
<text x="148.1" y="181.1" transform="rotate(-90 148.1 181.1)">VSS</text>
<text x="150.7" y="181.1" transform="rotate(-90 150.7 181.1)">VSS</text>
<text x="146.1" y="191.3">0V</text>
</g>
<g font-size="1.8" fill="#c200c2">
<text x="130.6" y="43.2" transform="rotate(-90 130.6 43.2)">5</text>
<text x="134" y="45.5">1</text>
<text x="240.6" y="44.2">3</text>
<text x="248.3" y="44.2">2</text>
<text x="121.3" y="48">4</text>
<text x="134" y="50.5">3</text>
<text x="244.9" y="51.5" transform="rotate(-90 244.9 51.5)">1</text>
<text x="130.6" y="54.6" transform="rotate(-90 130.6 54.6)">2</text>
<text x="62.8" y="69.6">1</text>
<text x="75.5" y="69.6">2</text>
<text x="69.6" y="74.3" transform="rotate(-90 69.6 74.3)">3</text>
<text x="95" y="76.2" transform="rotate(-90 95 76.2)">8</text>
<text x="161" y="74.3" transform="rotate(-90 161 74.3)">8</text>
<text x="215.9" y="72.1">1</text>
<text x="215.9" y="74.7">2</text>
<text x="215.9" y="77.2">3</text>
<text x="90.8" y="83.6">2</text>
<text x="90.8" y="78.5">3</text>
<text x="103.5" y="81">1</text>
<text x="151.7" y="83.6">7</text>
<text x="169.5" y="81">2</text>
<text x="256.3" y="83.8" transform="rotate(-90 256.3 83.8)">35</text>
<text x="258.8" y="83.8" transform="rotate(-90 258.8 83.8)">36</text>
<text x="265.2" y="83.8" transform="rotate(-90 265.2 83.8)">40</text>
<text x="274.1" y="83.8" transform="rotate(-90 274.1 83.8)">39</text>
<text x="26.6" y="89.9">2</text>
<text x="26.6" y="87.4">3</text>
<text x="26.6" y="84.8">4</text>
<text x="64.1" y="89.9">1</text>
<text x="70.9" y="87" transform="rotate(-90 70.9 87)">3</text>
<text x="76.8" y="89.9">2</text>
<text x="95" y="87.7" transform="rotate(-90 95 87.7)">4</text>
<text x="151.7" y="86.1">6</text>
<text x="168.9" y="86.1">10</text>
<text x="169.5" y="88.6">9</text>
<text x="244.4" y="87.4">1</text>
<text x="244.4" y="89.9">2</text>
<text x="26.6" y="92.5">1</text>
<text x="151.7" y="95">4</text>
<text x="151.7" y="92.5">5</text>
<text x="169.5" y="91.2">1</text>
<text x="244.4" y="92.5">4</text>
<text x="244.4" y="95">5</text>
<text x="62.8" y="101.3">1</text>
<text x="75.5" y="101.3">2</text>
<text x="215.9" y="96.3">1</text>
<text x="215.9" y="98.8">2</text>
<text x="215.9" y="101.3">3</text>
<text x="244.4" y="97.5">6</text>
<text x="244.4" y="100.1">7</text>
<text x="69.6" y="106.1" transform="rotate(-90 69.6 106.1)">3</text>
<text x="161" y="103.5" transform="rotate(-90 161 103.5)">3</text>
<text x="243.8" y="105.2">10</text>
<text x="243.8" y="107.7">11</text>
<text x="244.4" y="102.6">9</text>
<text x="276.9" y="107.7">31</text>
<text x="276.9" y="105.2">32</text>
<text x="276.9" y="102.6">34</text>
<text x="90.8" y="110.2">5</text>
<text x="103.5" y="112.8">7</text>
<text x="243.8" y="110.2">12</text>
<text x="243.8" y="112.8">14</text>
<text x="276.9" y="112.8">27</text>
<text x="276.9" y="110.2">29</text>
<text x="26.6" y="117.9">2</text>
<text x="90.8" y="115.3">6</text>
<text x="243.8" y="115.3">15</text>
<text x="243.8" y="117.9">16</text>
<text x="276.9" y="117.9">25</text>
<text x="276.9" y="115.3">26</text>
<text x="26.6" y="120.4">1</text>
<text x="243.8" y="120.4">17</text>
<text x="243.8" y="122.9">19</text>
<text x="243.8" y="125.5">20</text>
<text x="276.9" y="125.5">21</text>
<text x="276.9" y="122.9">22</text>
<text x="276.9" y="120.4">24</text>
<text x="243.8" y="130.6">37</text>
<text x="243.8" y="133.1">30</text>
<text x="253.7" y="141" transform="rotate(-90 253.7 141)">33</text>
<text x="258.8" y="140.4" transform="rotate(-90 258.8 140.4)">3</text>
<text x="261.4" y="140.4" transform="rotate(-90 261.4 140.4)">8</text>
<text x="263.9" y="141" transform="rotate(-90 263.9 141)">13</text>
<text x="266.4" y="141" transform="rotate(-90 266.4 141)">18</text>
<text x="269" y="141" transform="rotate(-90 269 141)">23</text>
<text x="271.5" y="141" transform="rotate(-90 271.5 141)">28</text>
<text x="274.1" y="141" transform="rotate(-90 274.1 141)">38</text>
<text x="147.1" y="154.9" transform="rotate(-90 147.1 154.9)">14</text>
<text x="73" y="160.7" transform="rotate(-90 73 160.7)">1</text>
<text x="92.1" y="160.7" transform="rotate(-90 92.1 160.7)">4</text>
<text x="137.2" y="158.5">15</text>
<text x="137.2" y="161">16</text>
<text x="154.9" y="158.5">12</text>
<text x="154.9" y="161">13</text>
<text x="76.8" y="165.7">2</text>
<text x="83.2" y="165.7">5</text>
<text x="137.8" y="163.6">1</text>
<text x="73" y="168.3" transform="rotate(-90 73 168.3)">6</text>
<text x="92.1" y="168.3" transform="rotate(-90 92.1 168.3)">3</text>
<text x="137.8" y="168.7">2</text>
<text x="137.8" y="171.2">3</text>
<text x="137.8" y="173.7">4</text>
<text x="155.5" y="168.7">7</text>
<text x="155.5" y="171.2">8</text>
<text x="155.5" y="173.7">9</text>
<text x="137.8" y="176.3">5</text>
<text x="154.9" y="176.3">10</text>
<text x="143.3" y="184.2" transform="rotate(-90 143.3 184.2)">11</text>
<text x="147.1" y="183.5" transform="rotate(-90 147.1 183.5)">6</text>
<text x="149.6" y="184.2" transform="rotate(-90 149.6 184.2)">EP</text>
</g>
<g font-size="1.8" fill="#0f0f0f">
<text x="80" y="69.5">CLAMP</text>
<text x="222.2" y="72">SCL0</text>
<text x="222.2" y="77.1">SCL1</text>
<text x="250.2" y="72">VBUS</text>
<text x="50.8" y="83.5">AIN_2'</text>
<text x="50.8" y="78.4">AIN_2</text>
<text x="34.3" y="87.3">AIN_2</text>
<text x="34.3" y="89.8">AIN_1</text>
<text x="34.3" y="84.7">AIN_2'</text>
<text x="80" y="89.8">CLAMP</text>
<text x="200.7" y="88.6">SDA</text>
<text x="200.7" y="86">SCL</text>
<text x="80" y="101.3">CLAMP</text>
<text x="222.2" y="96.2">SDA0</text>
<text x="222.2" y="101.3">SDA1</text>
<text x="236.2" y="97.4">SDA0</text>
<text x="236.2" y="100">SCL0</text>
<text x="236.2" y="102.5">SDA1</text>
<text x="236.2" y="105.1">SCL1</text>
<text x="50.8" y="110.1">AIN_1</text>
<text x="63.5" y="157.1">CLAMP</text>
<text x="163.8" y="158.4">SCL</text>
<text x="163.8" y="160.9">SDA</text>
</g>
<g font-size="1.8" fill="#0023eb">
<text x="254.2" y="98.6">Raspberry</text>
<text x="264.7" y="98.6">Pi</text>
<text x="267.6" y="98.6">Pico</text>
</g>
</svg>
